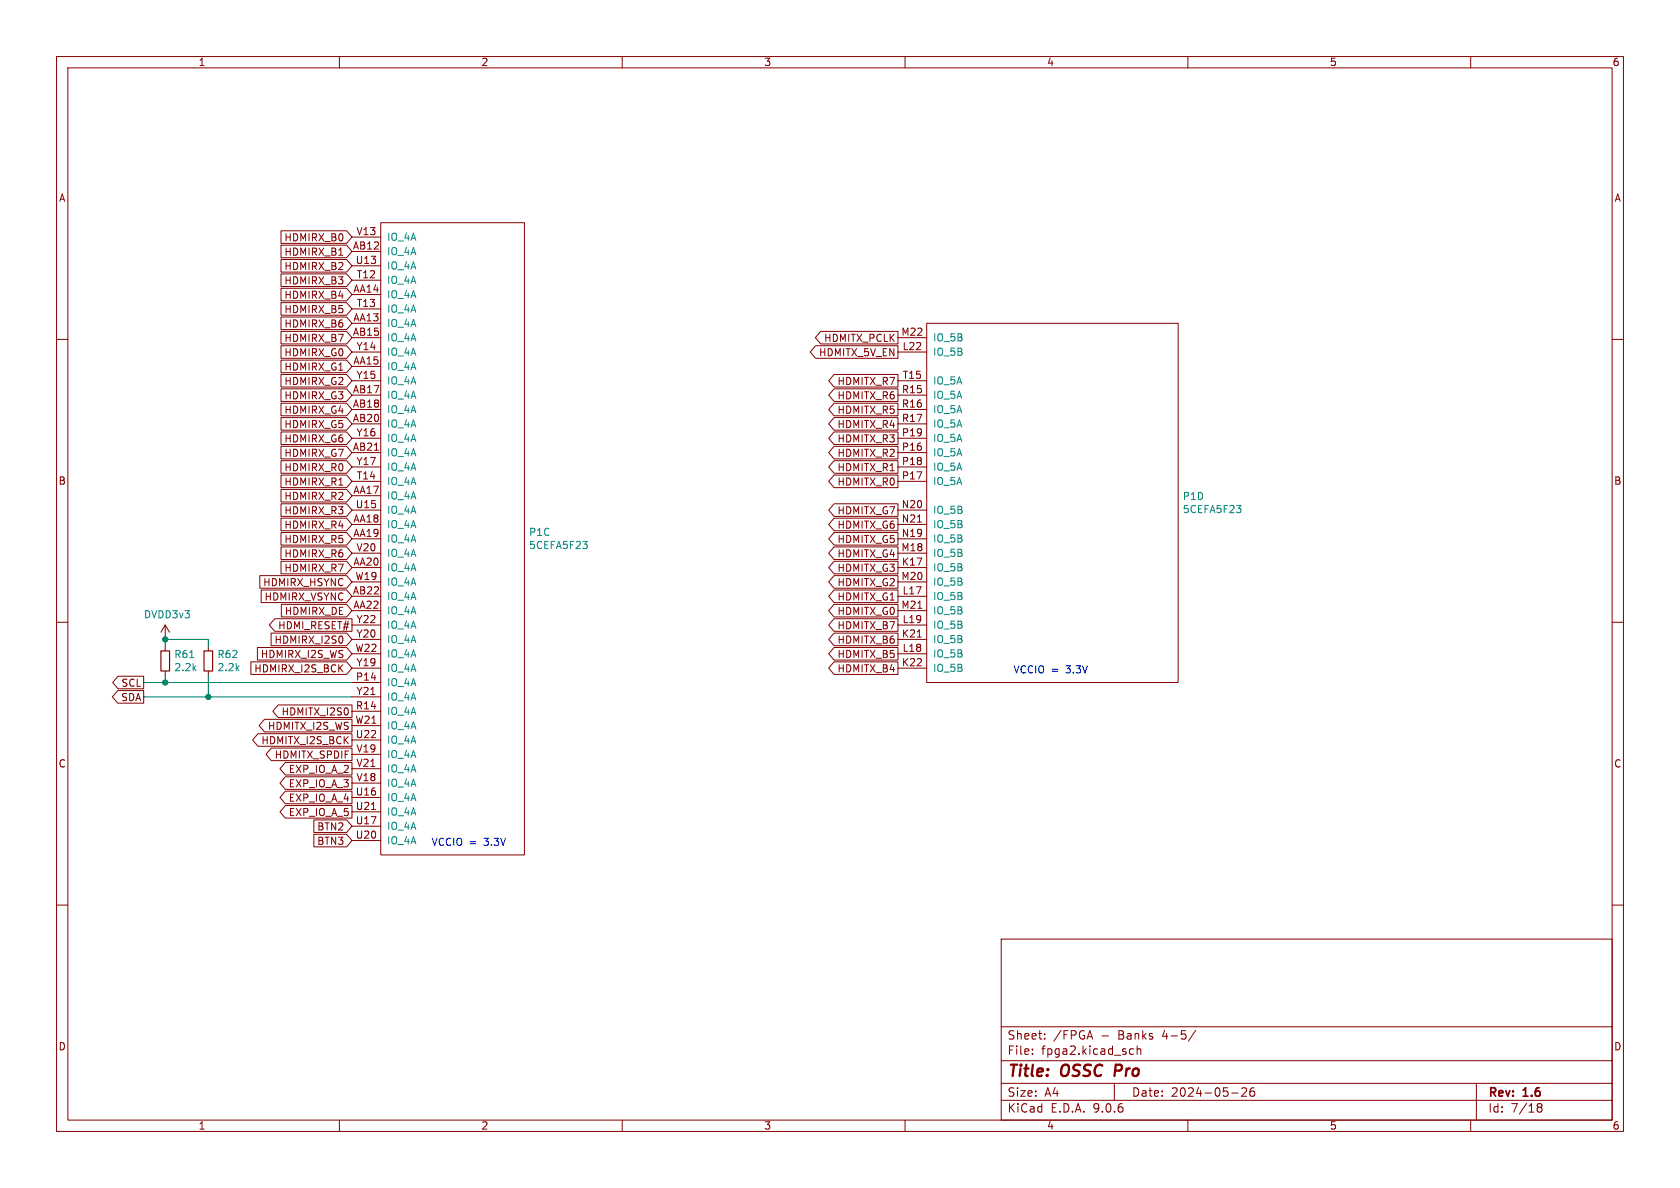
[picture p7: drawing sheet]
<svg xmlns="http://www.w3.org/2000/svg" width="297mm" height="210mm" viewBox="0 0 297 210" stroke-linecap="round" stroke-linejoin="round" font-family="sans-serif">
<g fill="none" stroke="#840000" stroke-width=".18">
<path d="M10 10h277v190h-277zM12 12h273v186h-273zM60 10v2M110 10v2M160 10v2M210 10v2M260 10v2M67.3 39.4h25.4v111.7h-25.4zM49.7 48.4h11.6l.9 1.1-.9 1.1h-11.6zM49.7 53.5h11.6l.9 1.1-.9 1.1h-11.6zM49.7 45.9h11.6l.9 1.1-.9 1.1h-11.6zM49.7 43.3h11.6l.9 1.2-.9 1.1h-11.6z"/>
<path d="M49.7 40.8h11.6l.9 1.1-.9 1.1h-11.6zM49.7 51h11.6l.9 1.1-.9 1.1h-11.6zM49.7 56h11.6l.9 1.2-.9 1.1h-11.6zM49.7 58.6h11.6l.9 1.1-.9 1.1h-11.6zM59.9 45.1h.7M62.2 41.9h5.1M62.2 44.5h5.1M62.2 47h5.1M62.2 49.5h5.1M62.2 52.1h5.1M62.2 54.6h5.1M62.2 57.2h5.1"/>
<path d="M62.2 59.7h5.1M145.1 58.6h13.6v2.2h-13.6l-1-1.1zM158.7 59.7h5.1M163.8 57.2h44.5v63.5h-44.5zM10 60h2M49.7 63.7h11.6l.9 1.1-.9 1.1h-11.6zM49.7 71.3h11.6l.9 1.1-.9 1.1h-11.6zM49.7 73.8h11.6l.9 1.1-.9 1.1h-11.6zM49.7 76.4h11.6l.9 1.1-.9 1.1h-11.6zM49.7 68.7h11.6l.9 1.2-.9 1.1h-11.6zM49.7 78.9h11.6l.9 1.1-.9 1.1h-11.6zM49.7 66.2h11.6l.9 1.1-.9 1.1h-11.6z"/>
<path d="M49.7 61.1h11.6l.9 1.1-.9 1.1h-11.6zM62.2 62.2h5.1M62.2 64.8h5.1M62.2 67.3h5.1M62.2 69.9h5.1M62.2 72.4h5.1M62.2 74.9h5.1M62.2 77.5h5.1M66.2 79.6h.7M144.2 61.1h14.5v2.2h-14.5l-1-1.1zM147.5 78.9h11.2v2.2h-11.2l-1-1.1zM147.5 76.4h11.2v2.2h-11.2l-1-1.1z"/>
<path d="M147.5 73.8h11.2v2.2h-11.2l-1-1.1zM147.5 66.2h11.2v2.2h-11.2l-1-1.1zM147.5 71.3h11.2v2.2h-11.2l-1-1.1zM147.5 68.7h11.2v2.3h-11.2l-1-1.1zM158.7 62.2h5.1M158.7 67.3h5.1M158.7 69.9h5.1M158.7 72.4h5.1M158.7 74.9h5.1M158.7 77.5h5.1M285 60h2M49.7 86.5h11.6l.9 1.1-.9 1.1h-11.6z"/>
<path d="M49.7 89.1h11.6l.9 1.1-.9 1.1h-11.6zM49.7 84h11.6l.9 1.1-.9 1.1h-11.6zM49.7 81.4h11.6l.9 1.2-.9 1.1h-11.6zM49.7 94.1h11.6l.9 1.2-.9 1.1h-11.6zM49.7 96.7h11.6l.9 1.1-.9 1.1h-11.6zM49.7 91.6h11.6l.9 1.1-.9 1.1h-11.6zM49.7 99.2h11.6l.9 1.1-.9 1.1h-11.6zM62.2 80h5.1M62.2 82.6h5.1M62.2 85.1h5.1M62.2 87.6h5.1M62.2 90.2h5.1"/>
<path d="M62.2 92.7h5.1M62.2 95.3h5.1M62.2 97.8h5.1M147.5 81.4h11.2v2.3h-11.2l-1-1.1zM147.5 84h11.2v2.2h-11.2l-1-1.1zM147.5 89.1h11.2v2.2h-11.2l-1-1.1zM147.5 99.2h11.2v2.2h-11.2l-1-1.1zM147.5 96.7h11.2v2.2h-11.2l-1-1.1zM147.5 94.1h11.2v2.3h-11.2l-1-1.1zM147.5 91.6h11.2v2.2h-11.2l-1-1.1zM158.7 80h5.1M158.7 82.6h5.1"/>
<path d="M158.7 85.1h5.1M158.7 90.2h5.1M158.7 92.7h5.1M158.7 95.3h5.1M158.7 97.8h5.1M162.2 92.3h.7M10 110h2M20.9 119.5h4.5v2.3h-4.5l-1-1.1zM29.2 110.5l-.8 1.3M29.2 110.5l.8 1.3M29.2 110.5v2.5M29.2 114.3v.8"/>
<path d="M29.2 118.6v.8M36.8 114.3v.8M36.8 118.6v.8M44.4 117h16.9l.9 1.1-.9 1.1h-16.9zM45.5 114.5h15.8l.9 1.1-.9 1.1h-15.8zM45.9 101.8h15.4l.9 1.1-.9 1.1h-15.4zM46.2 104.3h15.1l.9 1.1-.9 1.1h-15.1zM47.9 111.9h13.4l.9 1.1-.9 1.1h-13.4zM48.6 109.4h13.6v2.2h-13.6l-1-1.1zM49.7 106.8h11.6l.9 1.2-.9 1.1h-11.6zM60.6 112.7v.8M62.2 100.3h5.1"/>
<path d="M62.2 102.9h5.1M62.2 105.4h5.1M62.2 108h5.1M62.2 110.5h5.1M62.2 113h5.1M62.2 115.6h5.1M62.2 118.1h5.1M147.5 106.8h11.2v2.3h-11.2l-1-1.1zM147.5 111.9h11.2v2.2h-11.2l-1-1.1zM147.5 114.5h11.2v2.2h-11.2l-1-1.1zM147.5 117h11.2v2.2h-11.2l-1-1.1zM147.5 109.4h11.2v2.2h-11.2l-1-1.1z"/>
<path d="M147.5 101.8h11.2v2.2h-11.2l-1-1.1zM147.5 104.3h11.2v2.2h-11.2l-1-1.1zM158.7 100.3h5.1M158.7 102.9h5.1M158.7 105.4h5.1M158.7 108h5.1M158.7 110.5h5.1M158.7 113h5.1M158.7 115.6h5.1M158.7 118.1h5.1M162.2 112.6h.7M162.3 107.5h.7"/>
<path d="M285 110h2M20.8 122.1h4.6v2.2h-4.6l-.9-1.1zM45.6 129.7h16.6v2.2h-16.6l-.9-1.1zM46.8 127.2h15.4v2.2h-15.4l-1-1.1zM48 132.2h14.2v2.3h-14.2l-1-1.1zM49.2 124.6h13v2.2h-13l-1-1.1zM50.4 139.9h11.8v2.2h-11.8l-.9-1.1zM50.4 134.8h11.8v2.2h-11.8l-.9-1.1zM50.4 137.3h11.8v2.2h-11.8l-.9-1.1zM62.2 120.7h5.1M62.2 123.2h5.1M62.2 125.7h5.1"/>
<path d="M62.2 128.3h5.1M62.2 130.8h5.1M62.2 133.4h5.1M62.2 135.9h5.1M62.2 138.4h5.1M50.4 142.4h11.8v2.2h-11.8l-.9-1.1zM55.5 144.9h5.8l.9 1.2-.9 1.1h-5.8zM55.5 147.5h5.8l.9 1.1-.9 1.1h-5.8zM62.2 141h5.1M62.2 143.5h5.1M62.2 146.1h5.1M62.2 148.6h5.1"/>
<path d="M65.7 143.1h.7M10 160h2M177 166h108v32h-108zM285 160h2M60 198v2M110 198v2M160 198v2M177 194.5h108M177 191.5h108M177 187.5h108M177 181.5h108M182.5 186.3v.1"/>
<path d="M182.5 185.5v.1M184.7 183.6v.1M184.7 182.8v.1M197 191.5v3M199.7 186.3l.3 .1 .4-.1M200.4 185.5l-.4-.1-.3 .1M201 185.5l.2-.1 .4 .1 .1 .9M201 184.9v1.5M210 198v2M211.4 182.1l-1.3 2M217.7 193.2h1.2M219.5 192.4l.6-.1 .2 .1 .1 .3-.9 1.1h.9"/>
<path d="M221.7 192.3a.59 .59 0 0 0-.7 .6v.6l.1 .2 .4 .1 .2-.1 .1-.5-.1-.3h-.5l-.2 .3M260 198v2M261 191.5v6.5M271.7 195.5l.3 .2M271.7 195.4l.3-.3 .5 .1 .1 .3-.3 .2M272 195.7h.3M272 195.7l-.3 .3M272.3 195.7l.3 .3-.1 .5-.5 .1-.3-.3"/>
</g>
<path d="M197.3 188.2l-.3 2" fill="none" stroke="#840000" stroke-width=".4"/>
<path d="M28.4 115.1h1.6v3.5h-1.6zM36.1 115.1h1.5v3.5h-1.5z" fill="none" stroke="#840000" stroke-width=".2"/>
<path d="M103 95.7h.8l-.4 .5M103.7 96.2l.1 .2-.1 .5M218.6 89.4h.8l-.4 .4M219.3 89.9l.1 .2-.1 .5M33.5 116.3h.8" fill="none" stroke="#008484" stroke-width=".18"/>
<path d="M29.2 114.3v-1.3h7.6v1.3M29.2 119.4v1.3M36.8 119.4v3.8M25.4 120.7h36.8M25.4 123.2h36.8" fill="none" stroke="#008400" stroke-width=".18"/>
<g fill="#008400" stroke="#008400" stroke-width=".18">
<circle cx="29.2" cy="113" r=".46"/>
<circle cx="29.2" cy="120.7" r=".46"/>
<circle cx="36.8" cy="123.2" r=".46"/>
</g>
<g font-size="2.8" fill="#840000">
<text x="178" y="190.9">Title:</text>
<text x="187.7" y="190.9">OSSC</text>
<text x="197.9" y="190.9">Pro</text>
</g>
<g font-size="2.1" fill="#840000">
<text x="178" y="184">Sheet:</text>
<text x="186.2" y="184">/FPGA</text>
<text x="194.7" y="184">-</text>
<text x="197.8" y="184">Banks</text>
<text x="205.8" y="184">4-5/</text>
<text x="178" y="186.7">File:</text>
<text x="184.1" y="186.7">fpga2.kicad_sch</text>
<text x="178" y="196.9">KiCad</text>
<text x="178" y="194.1">Size:</text>
<text x="184.7" y="194.1">A4</text>
<text x="185.7" y="196.9">E.D.A.</text>
<text x="193.3" y="196.9">9.0.6</text>
<text x="200" y="194.1">Date:</text>
<text x="207" y="194.1">2024-05-26</text>
<text x="263" y="194.3">Rev:</text>
<text x="263" y="196.9">Id:</text>
<text x="267.1" y="196.9">7/18</text>
<text x="269.4" y="194.3">1.6</text>
</g>
<g font-size="1.8" fill="#840000">
<text x="35" y="11.9">1</text>
<text x="85" y="11.9">2</text>
<text x="135" y="11.9">3</text>
<text x="185" y="11.9">4</text>
<text x="235" y="11.9">5</text>
<text x="285" y="11.9">6</text>
<text x="10.3" y="35.9">A</text>
<text x="285.3" y="35.9">A</text>
<text x="62.9" y="41.7">V13</text>
<text x="50.2" y="47.9">HDMIRX_B2</text>
<text x="50.2" y="45.4">HDMIRX_B1</text>
<text x="50.2" y="42.9">HDMIRX_B0</text>
<text x="62.3" y="44.2">AB12</text>
<text x="62.8" y="46.7">U13</text>
<text x="50.2" y="50.5">HDMIRX_B3</text>
<text x="50.2" y="53">HDMIRX_B4</text>
<text x="62.4" y="51.8">AA14</text>
<text x="63" y="49.3">T12</text>
<text x="50.2" y="55.6">HDMIRX_B5</text>
<text x="50.2" y="58.1">HDMIRX_B6</text>
<text x="62.3" y="59.4">AB15</text>
<text x="62.4" y="56.9">AA13</text>
<text x="63" y="54.4">T13</text>
<text x="159.3" y="59.4">M22</text>
<text x="50.2" y="65.7">HDMIRX_G1</text>
<text x="50.2" y="60.6">HDMIRX_B7</text>
<text x="50.2" y="63.2">HDMIRX_G0</text>
<text x="62.4" y="64.5">AA15</text>
<text x="62.9" y="62">Y14</text>
<text x="144.7" y="63.2">HDMITX_5V_EN</text>
<text x="145.6" y="60.6">HDMITX_PCLK</text>
<text x="159.5" y="62">L22</text>
<text x="50.2" y="70.8">HDMIRX_G3</text>
<text x="50.2" y="68.3">HDMIRX_G2</text>
<text x="62.3" y="69.6">AB17</text>
<text x="62.9" y="67.1">Y15</text>
<text x="147.9" y="68.3">HDMITX_R7</text>
<text x="147.9" y="70.8">HDMITX_R6</text>
<text x="159.3" y="69.6">R15</text>
<text x="159.5" y="67.1">T15</text>
<text x="50.2" y="73.3">HDMIRX_G4</text>
<text x="50.2" y="75.9">HDMIRX_G5</text>
<text x="62.3" y="72.1">AB18</text>
<text x="62.3" y="74.7">AB20</text>
<text x="62.9" y="77.2">Y16</text>
<text x="147.9" y="75.9">HDMITX_R4</text>
<text x="147.9" y="73.3">HDMITX_R5</text>
<text x="159.3" y="72.1">R16</text>
<text x="159.3" y="74.7">R17</text>
<text x="159.3" y="77.2">P19</text>
<text x="50.2" y="78.4">HDMIRX_G6</text>
<text x="50.2" y="81">HDMIRX_G7</text>
<text x="50.2" y="83.5">HDMIRX_R0</text>
<text x="62.3" y="79.8">AB21</text>
<text x="62.9" y="82.3">Y17</text>
<text x="147.9" y="81">HDMITX_R2</text>
<text x="147.9" y="83.5">HDMITX_R1</text>
<text x="147.9" y="78.4">HDMITX_R3</text>
<text x="159.3" y="79.8">P16</text>
<text x="159.3" y="82.3">P18</text>
<text x="10.3" y="85.9">B</text>
<text x="50.2" y="88.6">HDMIRX_R2</text>
<text x="50.2" y="86">HDMIRX_R1</text>
<text x="62.4" y="87.4">AA17</text>
<text x="62.8" y="89.9">U15</text>
<text x="63" y="84.8">T14</text>
<text x="147.9" y="86">HDMITX_R0</text>
<text x="159.3" y="89.9">N20</text>
<text x="159.3" y="84.8">P17</text>
<text x="285.3" y="85.9">B</text>
<text x="50.2" y="91.1">HDMIRX_R3</text>
<text x="50.2" y="93.7">HDMIRX_R4</text>
<text x="62.4" y="92.5">AA18</text>
<text x="62.4" y="95">AA19</text>
<text x="147.9" y="91.1">HDMITX_G7</text>
<text x="147.9" y="93.7">HDMITX_G6</text>
<text x="159.3" y="92.5">N21</text>
<text x="159.3" y="95">N19</text>
<text x="50.2" y="96.2">HDMIRX_R5</text>
<text x="50.2" y="98.7">HDMIRX_R6</text>
<text x="50.2" y="101.3">HDMIRX_R7</text>
<text x="62.4" y="100.1">AA20</text>
<text x="62.9" y="97.5">V20</text>
<text x="147.9" y="101.3">HDMITX_G3</text>
<text x="147.9" y="98.7">HDMITX_G4</text>
<text x="147.9" y="96.2">HDMITX_G5</text>
<text x="159.3" y="97.5">M18</text>
<text x="159.3" y="100.1">K17</text>
<text x="46.4" y="103.8">HDMIRX_HSYNC</text>
<text x="46.7" y="106.4">HDMIRX_VSYNC</text>
<text x="62.3" y="105.2">AB22</text>
<text x="62.4" y="107.7">AA22</text>
<text x="62.7" y="102.6">W19</text>
<text x="147.9" y="103.8">HDMITX_G2</text>
<text x="147.9" y="106.4">HDMITX_G1</text>
<text x="159.3" y="102.6">M20</text>
<text x="159.3" y="107.7">M21</text>
<text x="159.5" y="105.2">L17</text>
<text x="48.4" y="114">HDMIRX_I2S0</text>
<text x="49.1" y="111.4">HDMI_RESET#</text>
<text x="50.2" y="108.9">HDMIRX_DE</text>
<text x="62.9" y="110.2">Y22</text>
<text x="62.9" y="112.8">Y20</text>
<text x="147.9" y="108.9">HDMITX_G0</text>
<text x="147.9" y="114">HDMITX_B6</text>
<text x="147.9" y="111.4">HDMITX_B7</text>
<text x="159.3" y="112.8">K21</text>
<text x="159.5" y="110.2">L19</text>
<text x="44.9" y="119.1">HDMIRX_I2S_BCK</text>
<text x="46" y="116.5">HDMIRX_I2S_WS</text>
<text x="62.7" y="115.3">W22</text>
<text x="62.9" y="117.9">Y19</text>
<text x="147.9" y="116.5">HDMITX_B5</text>
<text x="147.9" y="119.1">HDMITX_B4</text>
<text x="159.3" y="117.9">K22</text>
<text x="159.5" y="115.3">L18</text>
<text x="21.3" y="124.1">SDA</text>
<text x="21.4" y="121.6">SCL</text>
<text x="62.8" y="120.4">P14</text>
<text x="62.8" y="125.5">R14</text>
<text x="62.9" y="122.9">Y21</text>
<text x="46.1" y="131.8">HDMITX_I2S_BCK</text>
<text x="47.3" y="129.2">HDMITX_I2S_WS</text>
<text x="49.7" y="126.7">HDMITX_I2S0</text>
<text x="62.7" y="128">W21</text>
<text x="62.8" y="130.6">U22</text>
<text x="10.3" y="135.9">C</text>
<text x="48.5" y="134.3">HDMITX_SPDIF</text>
<text x="50.9" y="136.8">EXP_IO_A_2</text>
<text x="62.9" y="133.1">V19</text>
<text x="62.9" y="135.6">V21</text>
<text x="285.3" y="135.9">C</text>
<text x="50.9" y="141.9">EXP_IO_A_4</text>
<text x="50.9" y="139.4">EXP_IO_A_3</text>
<text x="62.8" y="140.7">U16</text>
<text x="62.8" y="143.3">U21</text>
<text x="62.9" y="138.2">V18</text>
<text x="50.9" y="144.5">EXP_IO_A_5</text>
<text x="56" y="147">BTN2</text>
<text x="56" y="149.5">BTN3</text>
<text x="62.8" y="145.8">U17</text>
<text x="62.8" y="148.3">U20</text>
<text x="10.3" y="185.9">D</text>
<text x="285.3" y="185.9">D</text>
<text x="35" y="199.9">1</text>
<text x="85" y="199.9">2</text>
<text x="135" y="199.9">3</text>
<text x="185" y="199.9">4</text>
<text x="235" y="199.9">5</text>
<text x="285" y="199.9">6</text>
</g>
<g font-size="1.8" fill="#008484">
<text x="68.3" y="42.8">IO_4A</text>
<text x="68.3" y="45.3">IO_4A</text>
<text x="68.3" y="47.9">IO_4A</text>
<text x="68.3" y="50.4">IO_4A</text>
<text x="68.3" y="52.9">IO_4A</text>
<text x="68.3" y="55.5">IO_4A</text>
<text x="68.3" y="58">IO_4A</text>
<text x="68.3" y="60.6">IO_4A</text>
<text x="68.3" y="63.1">IO_4A</text>
<text x="68.3" y="65.6">IO_4A</text>
<text x="164.8" y="60.6">IO_5B</text>
<text x="164.8" y="63.1">IO_5B</text>
<text x="68.3" y="68.2">IO_4A</text>
<text x="68.3" y="70.7">IO_4A</text>
<text x="164.8" y="68.2">IO_5A</text>
<text x="164.8" y="70.7">IO_5A</text>
<text x="68.3" y="73.3">IO_4A</text>
<text x="68.3" y="75.8">IO_4A</text>
<text x="164.8" y="73.3">IO_5A</text>
<text x="164.8" y="75.8">IO_5A</text>
<text x="68.3" y="78.3">IO_4A</text>
<text x="68.3" y="80.9">IO_4A</text>
<text x="68.3" y="83.4">IO_4A</text>
<text x="164.8" y="78.3">IO_5A</text>
<text x="164.8" y="80.9">IO_5A</text>
<text x="164.8" y="83.4">IO_5A</text>
<text x="68.3" y="86">IO_4A</text>
<text x="68.3" y="88.5">IO_4A</text>
<text x="164.8" y="86">IO_5A</text>
<text x="209" y="88.6">P1D</text>
<text x="68.3" y="91">IO_4A</text>
<text x="68.3" y="93.6">IO_4A</text>
<text x="93.4" y="94.9">P1C</text>
<text x="164.8" y="91">IO_5B</text>
<text x="164.8" y="93.6">IO_5B</text>
<text x="209" y="90.9">5CEFA5F23</text>
<text x="68.3" y="96.1">IO_4A</text>
<text x="68.3" y="98.7">IO_4A</text>
<text x="68.3" y="101.2">IO_4A</text>
<text x="93.4" y="97.3">5CEFA5F23</text>
<text x="164.8" y="96.1">IO_5B</text>
<text x="164.8" y="98.7">IO_5B</text>
<text x="164.8" y="101.2">IO_5B</text>
<text x="68.3" y="103.7">IO_4A</text>
<text x="68.3" y="106.3">IO_4A</text>
<text x="164.8" y="103.7">IO_5B</text>
<text x="164.8" y="106.3">IO_5B</text>
<text x="25.3" y="109.5">DVDD3v3</text>
<text x="68.3" y="108.8">IO_4A</text>
<text x="68.3" y="111.4">IO_4A</text>
<text x="68.3" y="113.9">IO_4A</text>
<text x="164.8" y="108.8">IO_5B</text>
<text x="164.8" y="111.4">IO_5B</text>
<text x="164.8" y="113.9">IO_5B</text>
<text x="30.7" y="118.8">2.2k</text>
<text x="30.7" y="116.5">R61</text>
<text x="38.3" y="118.8">2.2k</text>
<text x="38.3" y="116.5">R62</text>
<text x="68.3" y="116.4">IO_4A</text>
<text x="68.3" y="119">IO_4A</text>
<text x="164.8" y="116.4">IO_5B</text>
<text x="164.8" y="119">IO_5B</text>
<text x="68.3" y="121.5">IO_4A</text>
<text x="68.3" y="124.1">IO_4A</text>
<text x="68.3" y="126.6">IO_4A</text>
<text x="68.3" y="129.1">IO_4A</text>
<text x="68.3" y="131.7">IO_4A</text>
<text x="68.3" y="134.2">IO_4A</text>
<text x="68.3" y="136.8">IO_4A</text>
<text x="68.3" y="139.3">IO_4A</text>
<text x="68.3" y="141.8">IO_4A</text>
<text x="68.3" y="144.4">IO_4A</text>
<text x="68.3" y="146.9">IO_4A</text>
<text x="68.3" y="149.5">IO_4A</text>
</g>
<g font-size="1.8" fill="#0000c2">
<text x="179.1" y="119.1">VCCIO =</text>
<text x="188.5" y="119.1">3.3V</text>
<text x="76.2" y="149.6">VCCIO =</text>
<text x="85.7" y="149.6">3.3V</text>
</g>
</svg>
